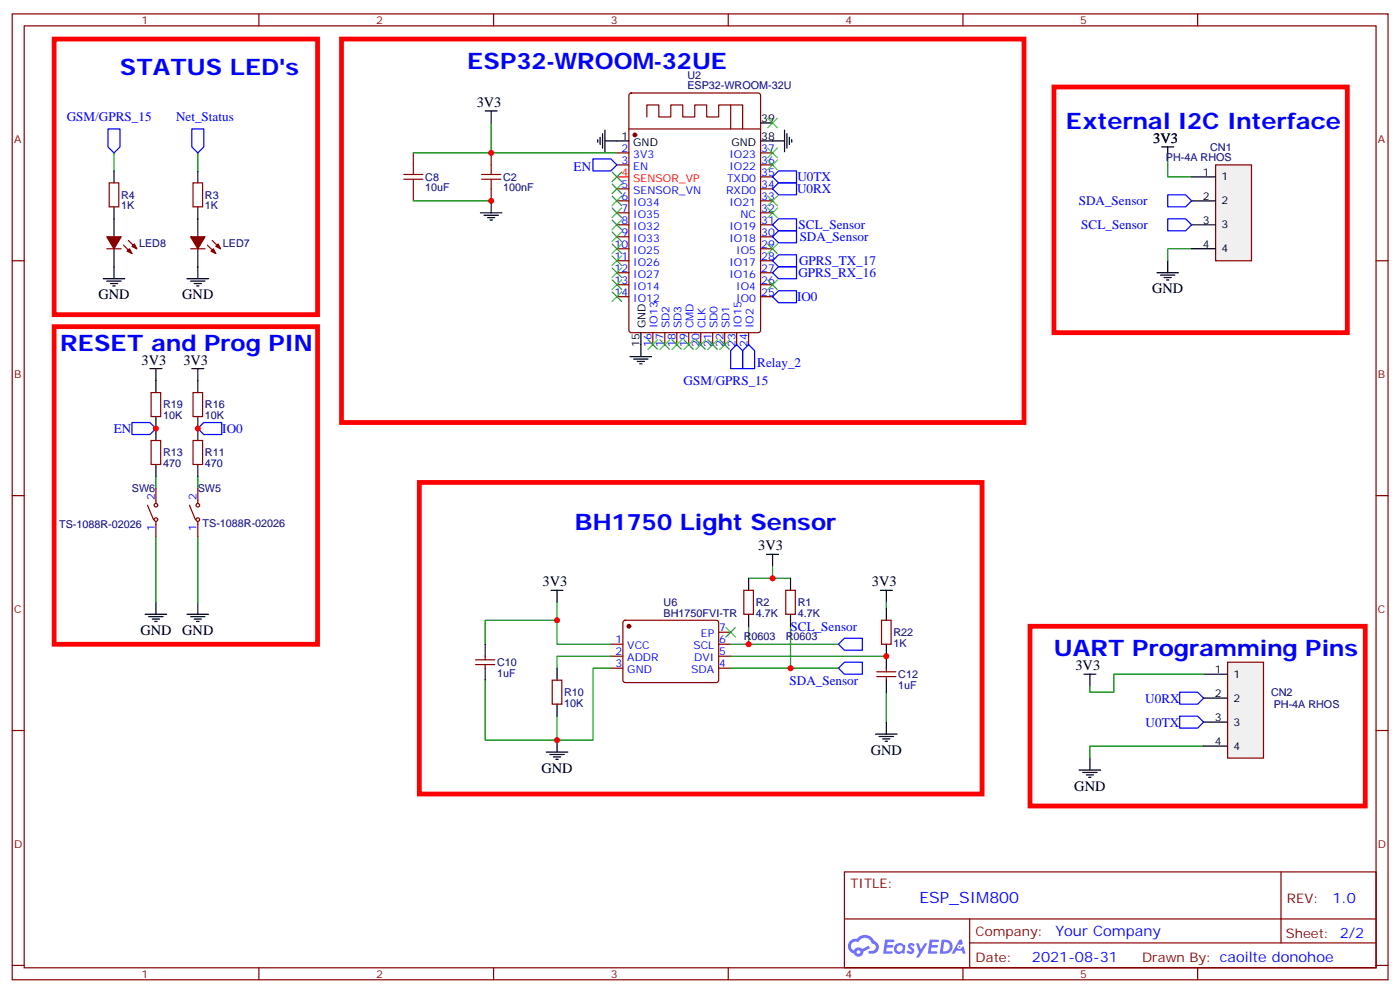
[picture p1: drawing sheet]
<svg xmlns="http://www.w3.org/2000/svg" width="412mm" height="292mm" viewBox="0 0 412 292" stroke-linecap="round" stroke-linejoin="round" font-family="sans-serif">
<g fill="none" stroke="#870000" stroke-width=".35">
<path d="M3.6 4.1h405.3v284.3h-405.3zM7.1 7.6h398.3v277.3h-398.3zM76.3 4.1v3.5M145.4 4.1v3.5M214.6 4.1v3.5M283.7 4.1v3.5M352.8 4.1v3.5M3.6 76.8h3.5M405.4 76.8h3.5M3.6 145.9h3.5M405.4 145.9h3.5M3.6 215.1h3.5"/>
<path d="M405.4 215.1h3.5M248.8 256.7h156.6v28.2h-156.6zM377.4 256.7v20.9M248.8 270.5h156.5M285.7 277.6h119.6M285.7 270.5v14.1M3.6 284.2h3.5M76.3 284.9v3.5M145.4 284.9v3.5M214.6 284.9v3.5M283.7 284.9v3.5M352.8 284.9v3.5"/>
<path d="M405.4 284.2h3.5"/>
</g>
<g fill="#5487ff">
<path d="M267.8 277.9a1.22 1.22 0 0 1 1.7 .2l-.4 .6a.47 .47 0 0 0-.3-.4 .47 .47 0 0 0-.6 .2l.2 .2a1.14 1.14 0 0 1 .8 1.8 1.14 1.14 0 0 1-1.9 0l-.2-.2 .4-.6 .8 .4a.29 .29 0 0 0 .3-.2 .29 .29 0 0 0-.3-.3 1.04 1.04 0 0 1-.5-1.7z"/>
<path d="M260.8 276.6h2.3l.4 .2-.2 .5h-1.8l-.1 .9h1.5l.3 .4-.4 .3h-1.5l-.2 1.1 1.7 .1 .2 .3-.2 .3-2.6 .1z"/>
<path d="M273.9 276.6h2.4l.3 .2-.1 .5h-1.9l-.1 .9h1.5l.4 .4-.4 .3h-1.6l-.1 1.1 1.7 .1 .2 .3-.2 .3-2.7 .1z"/>
<path d="M282.7 276.6h.7l.3 1.3-.6 .3a.69 .69 0 0 0-1 .3 .69 .69 0 0 0 .4 .9 .69 .69 0 0 0 .9-.6l.5-.2 .5 2.2h-.7l-.3-.9h-1.7l-.5 .9h-.9z"/>
<path d="M269.9 277.7h.8l.6 1.8 1.1-1.8h.8l-2.5 4.2h-.8l.9-1.6z"/>
<path d="M277.5 276.6l-.6 4.2h1.3a2.11 2.11 0 0 0 2.5-2.2 2.11 2.11 0 0 0-2.6-2zM278.2 277.3a1.39 1.39 0 0 1 1.6 1.5 1.39 1.39 0 0 1-1.7 1.2h-.3z"/>
<path d="M263.8 278.2a1.54 1.54 0 0 0-.1 2.2 1.54 1.54 0 0 0 2.1 .1l.7 .3 .2-2.3-.1-.3h-.4a1.49 1.49 0 0 0-2.4 0zM264 279.2a.95 .95 0 0 1 1.9 0 .95 .95 0 0 1-1.9 0z"/>
<path d="M250.5 277a2.18 2.18 0 0 0 1.1 3.7 1.44 1.44 0 0 0 1.6 .9 1.44 1.44 0 0 0 1.1-1.5l2.1-1-.5-.7-1.9 1a1.47 1.47 0 0 0-2.4 .4 1.39 1.39 0 0 1-.7-1.9 1.39 1.39 0 0 1 2-.5 2.12 2.12 0 0 1 2.2-1.3 2.12 2.12 0 0 1 1.8 1.7 1.14 1.14 0 0 1 1.1 1.4 1.14 1.14 0 0 1-1.6 .7 .43 .43 0 0 0-.5 .4 .43 .43 0 0 0 .4 .5 1.98 1.98 0 0 0 2.5-1.3 1.98 1.98 0 0 0-1.3-2.5 3.1 3.1 0 0 0-5.2-.7l-.9 .1zM252.4 280.3a.55 .55 0 0 1 1.1 0 .55 .55 0 0 1-1.1 0z"/>
<circle cx="282.7" cy="278.7" r=".26"/>
</g>
<path d="M31.8 38h3.5v5.3l-1.7 1.7-1.8-1.7zM344 57.4h5.3l1.8 1.7-1.8 1.8h-5.3zM344 64.4h5.3l1.8 1.8-1.8 1.7h-5.3zM38.9 124.4h5.3l1.7 1.8-1.7 1.7h-5.3zM60 124.4h5.3v3.5h-5.3l-1.7-1.7zM247 196.7l1.8-1.8h5.3v3.6h-5.3zM247 189.7l1.8-1.8h5.3v3.5h-5.3zM347.6 210.8h5.2l1.8 1.8-1.8 1.7h-5.2zM347.6 203.8h5.2l1.8 1.7-1.8 1.8h-5.2z" fill="none" stroke="#00f" stroke-width=".35"/>
<g fill="none" stroke="#000" stroke-width=".35">
<path d="M33.6 50.3v3.5M58.3 50.3v3.5M342.3 43.3h3.5M344 43.3v3.5M33.6 60.9v8.8M33.6 73.2v8.9M58.3 60.9v8.8M58.3 73.2v8.9M344 76.8v3.5M30.4 82.1h6.4M31.5 82.8h4.2M32.5 83.5h2.1"/>
<path d="M33.2 84.2h.7M55.1 82.1h6.4M56.2 82.8h4.2M57.2 83.5h2.1M57.9 84.2h.7M340.9 80.3h6.3M341.9 81h4.2M343 81.7h2.1M343.7 82.4h.7M44.2 108.5h3.5M45.9 108.5v7.1M56.5 108.5h3.5"/>
<path d="M58.3 108.5v7.1M45.9 122.6v7.1M45.9 136.7v3.6M58.3 122.6v7.1M58.3 136.7v3.6M45.9 177.3v3.5M58.3 177.3v3.5M162.3 173.8h3.6M164.1 173.8v3.5M220.6 170.3v3.5M225.8 163.2h3.6M227.6 163.2v3.5"/>
<path d="M232.9 170.3v3.5M259.4 173.8h3.5M261.1 173.8v3.5M261.1 179.1v3.5M42.8 180.8h6.3M43.8 181.5h4.2M44.9 182.2h2.1M45.6 183h.7M55.1 180.8h6.4M56.2 181.5h4.2M57.2 182.2h2.1M57.9 183h.7"/>
<path d="M142.9 189.7v3.5M142.9 196.7v3.5M164.1 196.7v3.5M220.6 180.8v3.6M232.9 180.8v3.6M261.1 189.7v7M164.1 207.3v3.5M164.1 217.9v3.5M258 216.1h6.3M259 216.8h4.2M260.1 217.5h2.1M260.8 218.2h.7"/>
<path d="M261.1 200.2v3.6M261.1 212.6v3.5M160.9 221.4h6.4M162 222.1h4.2M163.1 222.8h2.1M163.8 223.5h.7M317.9 226.7h6.4M319 227.4h4.2M320 228.1h2.2M320.7 228.8h.8M321.1 223.2v3.5"/>
</g>
<g fill="none" stroke="#870000" stroke-width=".35">
<path d="M32.2 53.8h2.8v7.1h-2.8zM56.9 53.8h2.8v7.1h-2.8zM31.5 73.2h4.2M36.4 72.2l2.5 2.4M37.8 70.8l2.5 2.4M56.2 73.2h4.2M61.1 72.2l2.5 2.4M62.5 70.8l2.5 2.4M44.5 115.6h2.8v7h-2.8zM56.9 115.6h2.8v7h-2.8zM44.5 129.7h2.8v7h-2.8zM56.9 129.7h2.8v7h-2.8z"/>
<path d="M43.5 148.7l1.7 4.3M45.9 143.8v4.2M45.9 153.7v4.2M55.8 148.7l1.8 4.3M58.3 143.8v4.2M58.3 153.7v4.2M219.1 173.8h2.9v7h-2.9zM231.5 173.8h2.8v7h-2.8zM140.1 195.7h5.7M140.1 194.2h5.7M142.9 193.2v1M142.9 195.7v1"/>
<path d="M180 189.7h3.5M180 193.2h3.5M180 196.7h3.5M183.7 182.8l.5-.2 27.1 .1 .4 .6v17.2l-.7 .4h-27.1l-.4-.7v-16.9zM211.7 189.7h3.6M211.7 193.2h3.6M211.7 196.7h3.6M211.7 186.1h3.6M258.3 199.2h5.6M258.3 197.8h5.6M259.7 182.6h2.8v7.1h-2.8zM261.1 196.7v1.1"/>
<path d="M261.1 199.2v1M162.7 200.2h2.8v7.1h-2.8z"/>
<circle cx="45.9" cy="148.7" r=".53"/>
<circle cx="45.9" cy="153" r=".53"/>
<circle cx="58.3" cy="153" r=".53"/>
<circle cx="58.3" cy="148.7" r=".53"/>
</g>
<g fill="#870000" stroke="#870000" stroke-width=".35">
<path d="M56.2 69.7h4.2l-2.1 3.5z"/>
<path d="M62.2 73.9l.7-.7 .7 1.4z"/>
<path d="M63.6 72.5l.7-.7 .7 1.4z"/>
<path d="M31.5 69.7h4.2l-2.1 3.5z"/>
<path d="M37.5 73.9l.7-.7 .7 1.4z"/>
<path d="M38.9 72.5l.7-.7 .7 1.4z"/>
<circle cx="185.3" cy="184.4" r=".53"/>
</g>
<g fill="none" stroke="#008700" stroke-width=".35">
<path d="M33.6 45v5.3M58.3 45v5.3M344 46.8v5.3h7.1M351.1 73.2h-7.1v3.6M45.9 157.9v19.4M45.9 140.3v3.5M58.3 157.9v19.4M58.3 140.3v3.5M164.1 177.3v12.4h15.9M220.6 170.3h12.3M227.6 166.7v3.6M261.1 177.3v1.8"/>
<path d="M164.1 182.6h-21.2v7.1M180 196.7h-5.3v21.2h-10.6v-7.1M180 193.2h-15.9v3.5M215.3 193.2h45.8M215.3 189.7h31.7M215.3 196.7h31.7M220.6 184.4v5.3M232.9 184.4v12.3M142.9 200.2v17.7h21.2M261.1 203.8v8.8M354.6 219.6h-33.5v3.6"/>
</g>
<path d="M213.9 184.7l2.8 2.8M216.7 184.7l-2.8 2.8" fill="none" stroke="#3c3" stroke-width=".35"/>
<path d="M15.9 11.5h77.7v81.1h-77.7zM310.5 25.6h86.4v72.3h-86.4zM15.9 96.2h77.7v93.5h-77.7zM123.5 142h165.8v91.8h-165.8zM303.5 184.4h98.7v52.9h-98.7z" fill="none" stroke="#f00" stroke-width="1.4"/>
<path d="M358.1 48.5h10.6v28.3h-10.6z" fill="#f0f0f0" stroke="#870000" stroke-width=".35"/>
<path d="M351.1 52.1h7M351.1 59.1h7M351.1 66.2h7M351.1 73.2h7" fill="none" stroke="#000" stroke-width=".35"/>
<path d="M361.7 194.9h10.6v28.3h-10.6z" fill="#f0f0f0" stroke="#870000" stroke-width=".35"/>
<g fill="none" stroke="#000" stroke-width=".35">
<path d="M142.9 32.7h3.6M144.7 32.7v3.5M177.5 39.4v4.2M178.2 38.3v6.4M224.1 36.2h3.5M231.1 38.3v6.4M231.8 39.4v4.2M144.7 59.1v3.6M176.1 41.1v.7M176.8 40.4v2.1M178.2 41.5h7.1M224.1 41.5h7"/>
<path d="M232.6 40.4v2.1M233.3 41.1v.7M141.5 62.7h6.4M142.6 63.4h4.2M143.7 64.1h2.1M144.4 64.8h.7M188.8 97.9v7.1M185.6 105h6.4M186.7 105.7h4.2M187.7 106.4h2.2M188.5 107.1h.7M319.3 198.5h3.6"/>
<path d="M321.1 198.5v3.5M354.6 198.5h7.1M354.6 205.5h7.1M354.6 212.6h7.1M354.6 219.6h7.1"/>
</g>
<g fill="none" stroke="#870000" stroke-width=".35">
<path d="M185.3 38h38.8M185.5 27.6l.5-.2h37.4l.6 .4 .1 69.4-.5 .7h-37.6l-.7-.4v-69.4zM190.6 34.4v-3.5h3.5v3.5h3.5v-3.5h3.6v3.5h3.5v-3.5h3.5v3.5h3.5v-3.5h7.1v7.1M215.3 30.9v7.1M121.8 45v3.5M121.8 55.6v3.5M144.7 45v3.5M144.7 55.6v3.5M181.8 45h3.5M181.8 48.5h3.5M181.8 55.6h3.5M181.8 59.1h3.5"/>
<path d="M224.1 45h3.5M224.1 48.5h3.5M224.1 55.6h3.5M224.1 59.1h3.5M224.1 52.1h3.5M181.8 62.7h3.5M181.8 66.2h3.5M181.8 69.7h3.5M181.8 73.2h3.5M181.8 76.8h3.5M224.1 62.7h3.5M224.1 66.2h3.5"/>
<path d="M224.1 69.7h3.5M224.1 73.2h3.5M224.1 76.8h3.5M181.8 80.3h3.5M181.8 83.8h3.5M181.8 87.3h3.5M192.3 97.9v3.6M195.9 97.9v3.6M199.4 97.9v3.6M202.9 97.9v3.6M206.4 97.9v3.6M210 97.9v3.6"/>
<path d="M213.5 97.9v3.6M217 97.9v3.6M220.6 97.9v3.6M224.1 80.3h3.5M224.1 83.8h3.5M224.1 87.3h3.5"/>
</g>
<circle cx="187" cy="39.7" r=".53" fill="#870000" stroke="#870000" stroke-width=".35"/>
<path d="M181.8 52.1h3.5" fill="none" stroke="#f00" stroke-width=".35"/>
<path d="M56.5 38h3.5v5.3l-1.7 1.7-1.8-1.7zM174.7 46.8h5.3l1.8 1.7-1.8 1.8h-5.3zM227.6 55.6l1.8-1.8h5.3v3.6h-5.3zM227.6 52.1l1.8-1.8h5.3v3.5h-5.3zM227.6 66.2l1.8-1.8h5.3v3.5h-5.3zM227.6 69.7l1.8-1.8h5.3v3.6h-5.3zM227.6 76.8l1.8-1.8h5.3v3.5h-5.3zM227.6 80.3l1.8-1.8h5.3v3.6h-5.3zM229.4 85.6h5.3v3.5h-5.3l-1.8-1.8zM217 101.5l1.8 1.7v5.3h-3.5v-5.3zM220.6 101.5l1.7 1.7v5.3h-3.5v-5.3z" fill="none" stroke="#00f" stroke-width=".35"/>
<path d="M100.6 11.5h201.1v112.9h-201.1z" fill="none" stroke="#f00" stroke-width="1.4"/>
<path d="M119 52.8h5.6M119 51.4h5.6M121.8 48.5v2.9M121.8 52.8v2.8M141.9 52.8h5.6M141.9 51.4h5.6M144.7 48.5v2.9M144.7 52.8v2.8" fill="none" stroke="#a10000" stroke-width=".35"/>
<path d="M144.7 36.2v8.8h37.1M121.8 59.1h22.9M121.8 45h22.9M354.6 198.5h-26.4v5.3h-7.1v-1.8" fill="none" stroke="#008700" stroke-width=".35"/>
<g fill="none" stroke="#3c3" stroke-width=".35">
<path d="M226.2 34.8l2.8 2.8M229 34.8l-2.8 2.8M180.3 57.7l2.9 2.8M180.3 54.2l2.9 2.8M180.3 50.7l2.9 2.8M183.2 57.7l-2.9 2.8M183.2 54.2l-2.9 2.8M183.2 50.7l-2.9 2.8M226.2 57.7l2.8 2.8M226.2 47.1l2.8 2.9M226.2 43.6l2.8 2.8M229 57.7l-2.8 2.8"/>
<path d="M229 47.1l-2.8 2.9M229 43.6l-2.8 2.8M180.3 78.9l2.9 2.8M180.3 75.4l2.9 2.8M180.3 68.3l2.9 2.8M180.3 64.8l2.9 2.8M180.3 61.2l2.9 2.9M180.3 71.8l2.9 2.8M183.2 78.9l-2.9 2.8M183.2 75.4l-2.9 2.8M183.2 68.3l-2.9 2.8M183.2 64.8l-2.9 2.8"/>
<path d="M183.2 61.2l-2.9 2.9M183.2 71.8l-2.9 2.8M226.2 71.8l2.8 2.8M226.2 61.2l2.8 2.9M229 71.8l-2.8 2.8M229 61.2l-2.8 2.9M180.3 85.9l2.9 2.9M180.3 82.4l2.9 2.8M183.2 85.9l-2.9 2.9M183.2 82.4l-2.9 2.8M226.2 82.4l2.8 2.8M229 82.4l-2.8 2.8"/>
<path d="M190.9 100l2.8 2.9M193.7 100l-2.8 2.9M194.5 100l2.8 2.9M197.3 100l-2.8 2.9M198 100l2.8 2.9M200.8 100l-2.8 2.9M201.5 100l2.8 2.9M204.3 100l-2.8 2.9M205 100l2.9 2.9M207.9 100l-2.9 2.9M208.6 100l2.8 2.9M211.4 100l-2.8 2.9"/>
<path d="M212.1 100l2.8 2.9M214.9 100l-2.8 2.9"/>
</g>
<g fill="#c00">
<circle cx="164.1" cy="217.9" r=".88"/>
<circle cx="164.1" cy="182.6" r=".88"/>
<circle cx="220.6" cy="189.7" r=".88"/>
<circle cx="232.9" cy="196.7" r=".88"/>
<circle cx="227.6" cy="170.3" r=".88"/>
<circle cx="45.9" cy="126.2" r=".88"/>
<circle cx="58.3" cy="126.2" r=".88"/>
<circle cx="261.1" cy="193.2" r=".88"/>
<circle cx="144.7" cy="59.1" r=".88"/>
<circle cx="144.7" cy="45" r=".88"/>
</g>
<g font-size="6.7" fill="#00f">
<text x="35.3" y="22.1">STATUS LED's</text>
<text x="137.7" y="20.3">ESP32-WROOM-32UE</text>
<text x="314" y="38">External I2C Interface</text>
<text x="17.7" y="103.2">RESET and Prog PIN</text>
<text x="169.4" y="156.1">BH1750 Light Sensor</text>
<text x="310.5" y="193.2">UART Programming Pins</text>
</g>
<text font-size="4.6" fill="#00f" x="270.9" y="265.7">ESP_SIM800</text>
<g font-size="4.2">
<text x="140.5" y="31.5">3V3</text>
<text x="339.8" y="42.1">3V3</text>
<text x="29" y="88.2">GND</text>
<text x="53.7" y="88.2">GND</text>
<text x="339.4" y="86.4">GND</text>
<text x="41.7" y="107.3">3V3</text>
<text x="54" y="107.3">3V3</text>
<text x="223.4" y="162">3V3</text>
<text x="159.9" y="172.6">3V3</text>
<text x="256.9" y="172.6">3V3</text>
<text x="41.3" y="186.9">GND</text>
<text x="53.7" y="186.9">GND</text>
<text x="316.9" y="197.3">3V3</text>
<text x="159.5" y="227.5">GND</text>
<text x="256.5" y="222.2">GND</text>
<text x="316.5" y="232.8">GND</text>
</g>
<g font-size="4.2" fill="#00f">
<text x="392.6" y="265.9">1.0</text>
<text x="311" y="275.5">Your Company</text>
<text x="304" y="283.3">2021-08-31</text>
</g>
<g font-size="3.9" fill="#00f">
<text x="19.7" y="35.6">GSM/GPRS_15</text>
<text x="51.9" y="35.7">Net_Status</text>
<text x="169" y="50.3">EN</text>
<text x="234.9" y="53.3">U0TX</text>
<text x="234.8" y="56.9">U0RX</text>
<text x="317.8" y="60.4">SDA_Sensor</text>
<text x="235.3" y="67.4">SCL_Sensor</text>
<text x="235.6" y="71">SDA_Sensor</text>
<text x="318.6" y="67.5">SCL_Sensor</text>
<text x="235.2" y="81.6">GPRS_RX_16</text>
<text x="235.4" y="78">GPRS_TX_17</text>
<text x="234.8" y="88.6">IO0</text>
<text x="201.4" y="113.3">GSM/GPRS_15</text>
<text x="223.1" y="108">Relay_2</text>
<text x="33.5" y="127.4">EN</text>
<text x="65.5" y="127.4">IO0</text>
<text x="232.9" y="185.6">SCL_Sensor</text>
<text x="232.6" y="201.5">SDA_Sensor</text>
<text x="337.4" y="206.8">U0RX</text>
<text x="337.5" y="213.9">U0TX</text>
</g>
<g font-size="3.9" fill="#800">
<text x="250.5" y="261.3">TITLE:</text>
<text x="379.2" y="265.9">REV:</text>
<text x="287.5" y="275.5">Company:</text>
<text x="378.8" y="276.1">Sheet: 2/2</text>
<text x="287.5" y="283.1">Date:</text>
<text x="336.5" y="283.2">Drawn By: caoilte donohoe</text>
</g>
<g font-size="3.2" fill="#800">
<text x="41.7" y="7.1">1</text>
<text x="110.8" y="7.1">2</text>
<text x="180" y="7.1">3</text>
<text x="249.1" y="7.1">4</text>
<text x="318.3" y="7.1">5</text>
<text x="4.1" y="42.2">A</text>
<text x="405.9" y="42.2">A</text>
<text x="4.1" y="111.3">B</text>
<text x="405.9" y="111.3">B</text>
<text x="4.1" y="180.5">C</text>
<text x="405.9" y="180.5">C</text>
<text x="4.1" y="249.6">D</text>
<text x="405.9" y="249.6">D</text>
<text x="41.7" y="287.9">1</text>
<text x="110.8" y="287.9">2</text>
<text x="180" y="287.9">3</text>
<text x="249.1" y="287.9">4</text>
<text x="318.3" y="287.9">5</text>
</g>
<g font-size="3.2" fill="#000080">
<text x="202.5" y="23.3">U2</text>
<text x="202.5" y="26.3">ESP32-WROOM-32U</text>
<text x="343.5" y="47.3">PH-4A RHOS</text>
<text x="356.5" y="44.4">CN1</text>
<text x="125.3" y="53.2">C8</text>
<text x="148.2" y="53.2">C2</text>
<text x="35.7" y="58.5">R4</text>
<text x="60.4" y="58.5">R3</text>
<text x="125.3" y="56.3">10uF</text>
<text x="148.2" y="56.3">100nF</text>
<text x="35.7" y="61.7">1K</text>
<text x="60.4" y="61.7">1K</text>
<text x="41" y="72.6">LED8</text>
<text x="65.7" y="72.6">LED7</text>
<text x="48" y="123.4">10K</text>
<text x="48" y="120.2">R19</text>
<text x="60.4" y="123.4">10K</text>
<text x="60.4" y="120.2">R16</text>
<text x="48" y="137.5">470</text>
<text x="48" y="134.4">R13</text>
<text x="60.4" y="137.5">470</text>
<text x="60.4" y="134.4">R11</text>
<text x="38.8" y="144.9">SW6</text>
<text x="58.2" y="144.9">SW5</text>
<text x="17.4" y="155.5">TS-1088R-02026</text>
<text x="59.7" y="155.2">TS-1088R-02026</text>
<text x="195.5" y="178.3">U6</text>
<text x="222.7" y="178.4">R2</text>
<text x="235" y="178.4">R1</text>
<text x="195.5" y="181.5">BH1750FVI-TR</text>
<text x="222.7" y="181.6">4.7K</text>
<text x="235" y="181.6">4.7K</text>
<text x="219.1" y="188.5">R0603</text>
<text x="231.5" y="188.5">R0603</text>
<text x="263.2" y="190.4">1K</text>
<text x="263.2" y="187.3">R22</text>
<text x="146.5" y="196.1">C10</text>
<text x="146.5" y="199.2">1uF</text>
<text x="264.7" y="202.7">1uF</text>
<text x="264.7" y="199.6">C12</text>
<text x="166.2" y="208">10K</text>
<text x="166.2" y="204.9">R10</text>
<text x="374.5" y="204.9">CN2</text>
<text x="375.3" y="208.4">PH-4A RHOS</text>
</g>
<g font-size="3.2">
<text x="224.3" y="35.8">39</text>
<text x="183.1" y="41.1">1</text>
<text x="224.3" y="41.1">38</text>
<text x="186.6" y="42.9">GND</text>
<text x="215.5" y="42.9">GND</text>
<text x="354.4" y="51.7">1</text>
<text x="359.9" y="53.1">1</text>
<text x="354.4" y="58.8">2</text>
<text x="354.4" y="65.8">3</text>
<text x="359.9" y="60.2">2</text>
<text x="359.9" y="67.2">3</text>
<text x="354.4" y="72.9">4</text>
<text x="359.9" y="74.3">4</text>
<text x="190.2" y="96.6" transform="rotate(-90 190.2 96.6)">GND</text>
<text x="188.5" y="102.1" transform="rotate(-90 188.5 102.1)">15</text>
<text x="357.9" y="198.1">1</text>
<text x="363.4" y="199.5">1</text>
<text x="357.9" y="205.2">2</text>
<text x="363.4" y="206.6">2</text>
<text x="357.9" y="212.2">3</text>
<text x="363.4" y="213.6">3</text>
<text x="357.9" y="219.3">4</text>
<text x="363.4" y="220.7">4</text>
</g>
<g font-size="3.2" fill="#00f">
<text x="183.1" y="44.7">2</text>
<text x="186.6" y="46.4">3V3</text>
<text x="214.9" y="46.4">IO23</text>
<text x="224.3" y="44.7">37</text>
<text x="183.1" y="48.2">3</text>
<text x="186.6" y="50">EN</text>
<text x="214.2" y="53.5">TXD0</text>
<text x="214.9" y="50">IO22</text>
<text x="224.3" y="51.7">35</text>
<text x="224.3" y="48.2">36</text>
<text x="183.1" y="55.2">5</text>
<text x="183.1" y="58.8">6</text>
<text x="186.6" y="57">SENSOR_VN</text>
<text x="213.9" y="57">RXD0</text>
<text x="224.3" y="58.8">33</text>
<text x="224.3" y="55.2">34</text>
<text x="183.1" y="62.3">7</text>
<text x="183.1" y="65.8">8</text>
<text x="186.6" y="60.5">IO34</text>
<text x="186.6" y="64.1">IO35</text>
<text x="214.9" y="60.5">IO21</text>
<text x="218.2" y="64.1">NC</text>
<text x="224.3" y="65.8">31</text>
<text x="224.3" y="62.3">32</text>
<text x="183.1" y="69.4">9</text>
<text x="186.6" y="67.6">IO32</text>
<text x="186.6" y="71.1">IO33</text>
<text x="214.9" y="71.1">IO18</text>
<text x="214.9" y="67.6">IO19</text>
<text x="224.3" y="69.4">30</text>
<text x="181.1" y="72.9">10</text>
<text x="181.1" y="76.4">11</text>
<text x="186.6" y="74.6">IO25</text>
<text x="216.9" y="74.6">IO5</text>
<text x="224.3" y="76.4">28</text>
<text x="224.3" y="72.9">29</text>
<text x="181.1" y="79.9">12</text>
<text x="181.1" y="83.5">13</text>
<text x="186.6" y="78.2">IO26</text>
<text x="186.6" y="81.7">IO27</text>
<text x="214.9" y="81.7">IO16</text>
<text x="214.9" y="78.2">IO17</text>
<text x="224.3" y="83.5">26</text>
<text x="224.3" y="79.9">27</text>
<text x="181.1" y="87">14</text>
<text x="186.6" y="85.2">IO14</text>
<text x="186.6" y="88.8">IO12</text>
<text x="216.9" y="88.8">IO0</text>
<text x="216.9" y="85.2">IO4</text>
<text x="224.3" y="87">25</text>
<text x="193.7" y="96.6" transform="rotate(-90 193.7 96.6)">IO13</text>
<text x="197.3" y="96.6" transform="rotate(-90 197.3 96.6)">SD2</text>
<text x="200.8" y="96.6" transform="rotate(-90 200.8 96.6)">SD3</text>
<text x="204.3" y="96.6" transform="rotate(-90 204.3 96.6)">CMD</text>
<text x="207.9" y="96.6" transform="rotate(-90 207.9 96.6)">CLK</text>
<text x="211.4" y="96.6" transform="rotate(-90 211.4 96.6)">SD0</text>
<text x="214.9" y="96.6" transform="rotate(-90 214.9 96.6)">SD1</text>
<text x="218.4" y="96.6" transform="rotate(-90 218.4 96.6)">IO15</text>
<text x="222" y="96.6" transform="rotate(-90 222 96.6)">IO2</text>
<text x="192" y="102.1" transform="rotate(-90 192 102.1)">16</text>
<text x="195.5" y="102.1" transform="rotate(-90 195.5 102.1)">17</text>
<text x="199" y="102.1" transform="rotate(-90 199 102.1)">18</text>
<text x="202.6" y="102.1" transform="rotate(-90 202.6 102.1)">19</text>
<text x="206.1" y="102.1" transform="rotate(-90 206.1 102.1)">20</text>
<text x="209.6" y="102.1" transform="rotate(-90 209.6 102.1)">21</text>
<text x="213.1" y="102.1" transform="rotate(-90 213.1 102.1)">22</text>
<text x="216.7" y="102.1" transform="rotate(-90 216.7 102.1)">23</text>
<text x="220.2" y="102.1" transform="rotate(-90 220.2 102.1)">24</text>
<text x="45.6" y="147.3" transform="rotate(-90 45.6 147.3)">2</text>
<text x="57.9" y="147.3" transform="rotate(-90 57.9 147.3)">2</text>
<text x="45.6" y="156.4" transform="rotate(-90 45.6 156.4)">1</text>
<text x="57.9" y="156.4" transform="rotate(-90 57.9 156.4)">1</text>
<text x="211.9" y="185.8">7</text>
<text x="181.3" y="189.3">1</text>
<text x="184.8" y="191.1">VCC</text>
<text x="204.3" y="191.1">SCL</text>
<text x="206.5" y="187.5">EP</text>
<text x="211.9" y="189.3">6</text>
<text x="181.3" y="192.8">2</text>
<text x="181.3" y="196.4">3</text>
<text x="184.8" y="194.6">ADDR</text>
<text x="204.5" y="194.6">DVI</text>
<text x="211.9" y="196.4">4</text>
<text x="211.9" y="192.8">5</text>
<text x="184.8" y="198.1">GND</text>
<text x="203.7" y="198.1">SDA</text>
</g>
<g font-size="3.2" fill="#f00">
<text x="183.1" y="51.7">4</text>
<text x="186.6" y="53.5">SENSOR_VP</text>
</g>
</svg>
